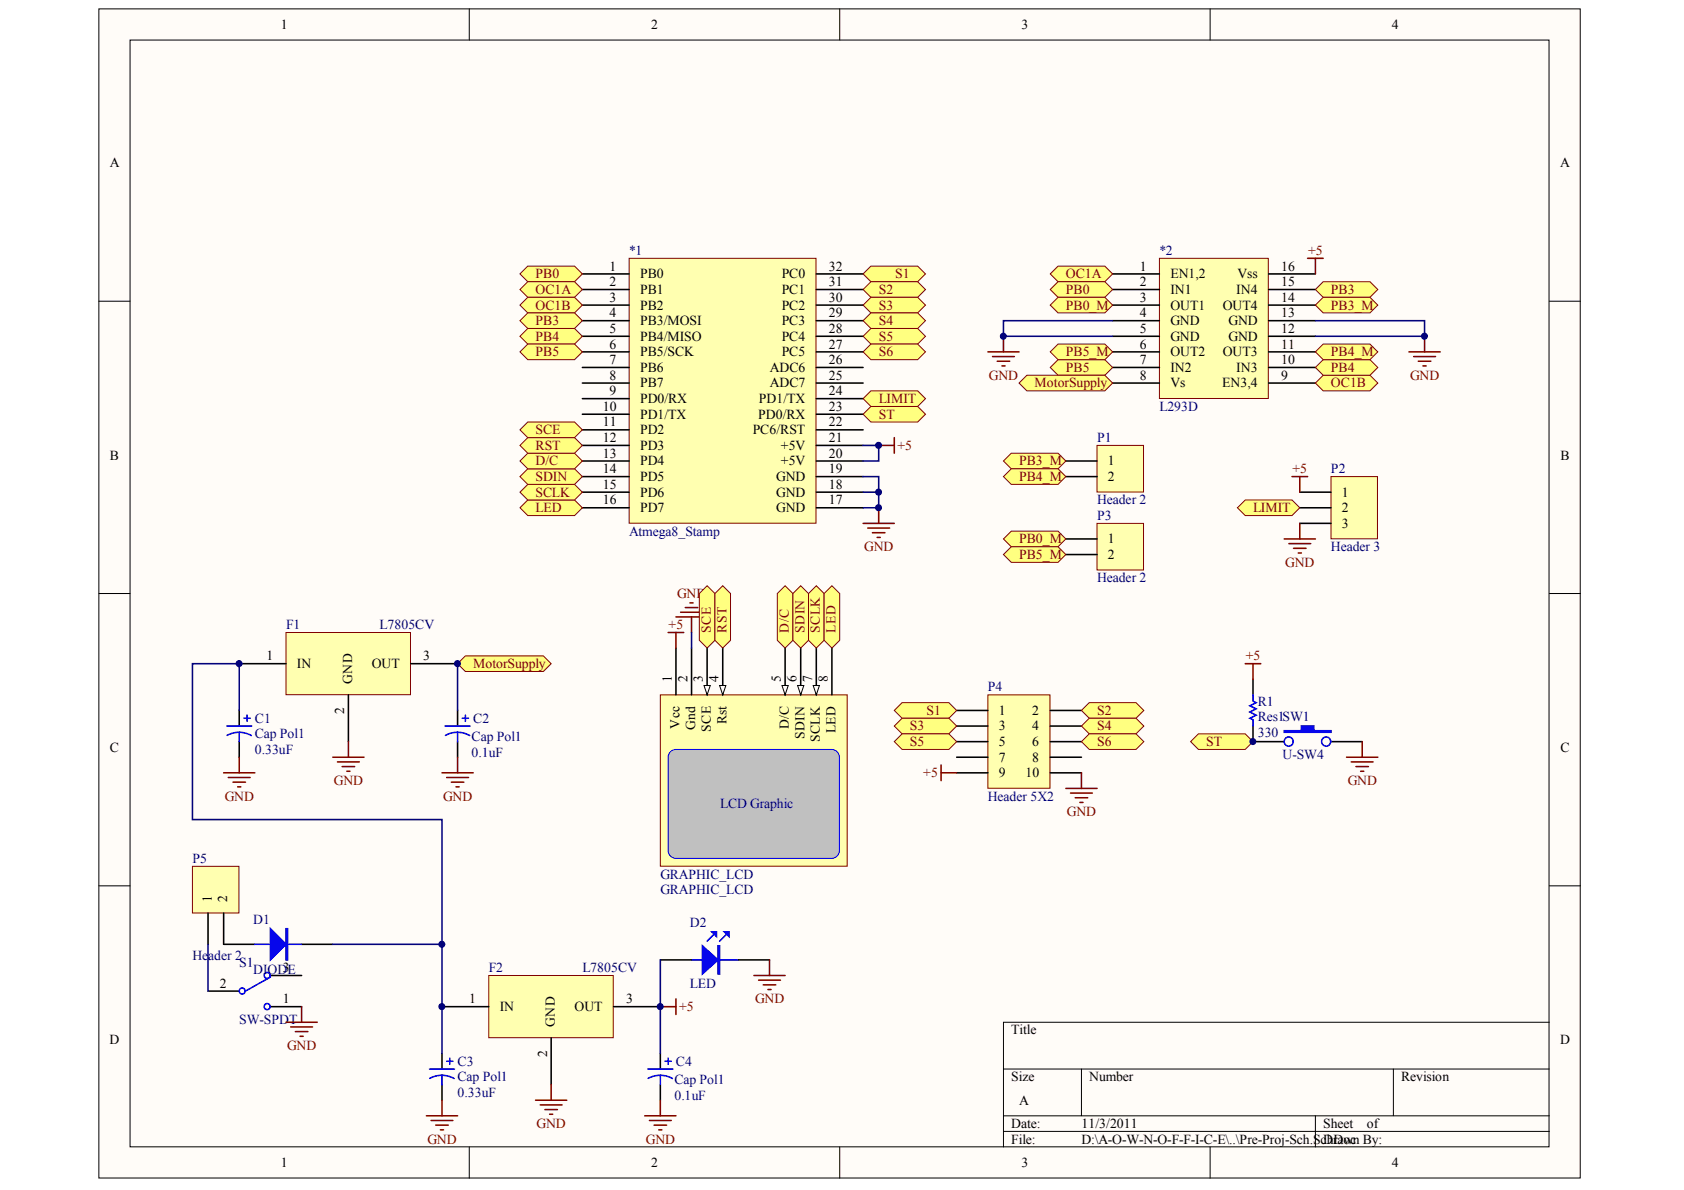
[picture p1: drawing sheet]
<svg xmlns="http://www.w3.org/2000/svg" width="297mm" height="210mm" viewBox="0 0 297 210" stroke-linecap="round" stroke-linejoin="round" font-family="sans-serif">
<g fill="#fffcf8" stroke="#000" stroke-width=".18">
<path d="M17.4 1.6h261.3v206.2h-261.3z"/>
<path d="M22.9 7.1h250.3v195.2h-250.3z"/>
</g>
<g fill="none" stroke="#000" stroke-width=".18">
<path d="M82.8 1.6v5.5M148.1 1.6v5.5M213.5 1.6v5.5M17.4 53.1h5.5M273.3 53.1h5.5M17.4 104.7h5.5M273.3 104.7h5.5M17.4 156.3h5.5M273.3 156.3h5.5M177 188.6h96.3M177 196.8h96.3M177 199.6h96.3"/>
<path d="M190.8 188.6v8.2M232 196.8v5.5M245.8 188.6v8.2M273.3 180.3h-96.3v22M82.8 202.3v5.5M148.1 202.3v5.5M213.5 202.3v5.5"/>
</g>
<path d="M111 45.6h32.9v46.7h-32.9z" fill="#ffffb0" stroke="#800000" stroke-width=".18"/>
<g fill="none" stroke="#000" stroke-width=".28">
<path d="M102.7 48.3h8.3M102.7 51.1h8.3M102.7 53.8h8.3M102.7 56.6h8.3M102.7 59.3h8.3M144 48.3h8.2M144 51.1h8.2M144 53.8h8.2M144 56.6h8.2M144 59.3h8.2M102.7 62.1h8.3M102.7 64.8h8.3"/>
<path d="M102.7 67.6h8.3M102.7 70.3h8.3M102.7 73.1h8.3M102.7 75.8h8.3M102.7 78.6h8.3M144 62.1h8.2M144 64.8h8.2M144 67.6h8.2M144 70.3h8.2M144 73.1h8.2M144 75.8h8.2M144 78.6h8.2"/>
<path d="M102.7 81.3h8.3M102.7 84.1h8.3M102.7 86.8h8.3M102.7 89.6h8.3M144 81.3h8.2M144 84.1h8.2M144 86.8h8.2M144 89.6h8.2"/>
</g>
<path d="M116.5 122.6h32.9v30.2h-32.9z" fill="#ffffb0" stroke="#800000" stroke-width=".18"/>
<path d="M118.1 132.8l.7-.5 .4-.1h27.5a1.38 1.38 0 0 1 1.4 1.4v16.4a1.37 1.37 0 0 1-1.4 1.4h-27.5a1.38 1.38 0 0 1-1.3-1.4v-16.4z" fill="#c0c0c0" stroke="#00f" stroke-width=".18"/>
<path d="M119.2 114.3v8.3M122 114.3v8.3M124.7 114.3v8.3" fill="none" stroke="#000" stroke-width=".28"/>
<path d="M124.2 120.9h1.1l-.6 1.7z" fill="#fffcf8" stroke="#000" stroke-width=".18"/>
<path d="M127.5 114.3v8.3" fill="none" stroke="#000" stroke-width=".28"/>
<path d="M126.9 120.9h1.1l-.5 1.7z" fill="#fffcf8" stroke="#000" stroke-width=".18"/>
<path d="M138.5 114.3v8.3" fill="none" stroke="#000" stroke-width=".28"/>
<path d="M137.9 120.9h1.1l-.5 1.7z" fill="#fffcf8" stroke="#000" stroke-width=".18"/>
<path d="M141.2 114.3v8.3" fill="none" stroke="#000" stroke-width=".28"/>
<path d="M140.7 120.9h1.1l-.6 1.7z" fill="#fffcf8" stroke="#000" stroke-width=".18"/>
<path d="M144 114.3v8.3" fill="none" stroke="#000" stroke-width=".28"/>
<path d="M143.4 120.9h1.1l-.5 1.7z" fill="#fffcf8" stroke="#000" stroke-width=".18"/>
<path d="M146.7 114.3v8.3" fill="none" stroke="#000" stroke-width=".28"/>
<path d="M155 78.6h2.7M157.7 77.2v2.7M117.9 111.6h2.7M119.2 111.6v2.7M119.2 108.8h5.5" fill="none" stroke="#800000" stroke-width=".28"/>
<path d="M122 111.6v2.7" fill="none" stroke="#000080" stroke-width=".28"/>
<g fill="#ffff80" stroke="#800000" stroke-width=".18">
<path d="M123.4 104.7l1.3-1.4 1.4 1.4v8.2l-1.4 1.4-1.3-1.4z" fill-rule="evenodd"/>
<path d="M126.1 104.7l1.4-1.4 1.4 1.4v8.2l-1.4 1.4-1.4-1.4z" fill-rule="evenodd"/>
<path d="M137.1 104.7l1.4-1.4 1.4 1.4v8.2l-1.4 1.4-1.4-1.4z" fill-rule="evenodd"/>
<path d="M139.9 104.7l1.3-1.4 1.4 1.4v8.2l-1.4 1.4-1.3-1.4z" fill-rule="evenodd"/>
<path d="M142.6 104.7l1.4-1.4 1.4 1.4v8.2l-1.4 1.4-1.4-1.4z" fill-rule="evenodd"/>
<path d="M145.4 104.7l1.3-1.4 1.4 1.4v8.2l-1.4 1.4-1.3-1.4z" fill-rule="evenodd"/>
</g>
<path d="M152.2 92.3h5.5M153.1 93.1h3.8M153.9 94h2.2M154.7 94.8h.6M155 89.6v2.7" fill="none" stroke="#800000" stroke-width=".28"/>
<path d="M152.2 78.6h2.8v2.7h-2.8M152.2 86.8h2.8v2.8h-2.8M152.2 84.1h2.8v2.7" fill="none" stroke="#000080" stroke-width=".28"/>
<g fill="#ffff80" stroke="#800000" stroke-width=".18">
<path d="M152.2 48.3l1.4-1.4h8.3l1.3 1.4-1.3 1.4h-8.3z" fill-rule="evenodd"/>
<path d="M152.2 51.1l1.4-1.4h8.3l1.3 1.4-1.3 1.3h-8.3z" fill-rule="evenodd"/>
<path d="M152.2 53.8l1.4-1.4h8.3l1.3 1.4-1.3 1.4h-8.3z" fill-rule="evenodd"/>
<path d="M152.2 56.6l1.4-1.4h8.3l1.3 1.4-1.3 1.3h-8.3z" fill-rule="evenodd"/>
<path d="M152.2 59.3l1.4-1.4h8.3l1.3 1.4-1.3 1.4h-8.3z" fill-rule="evenodd"/>
<path d="M152.2 62.1l1.4-1.4h8.3l1.3 1.4-1.3 1.3h-8.3z" fill-rule="evenodd"/>
<path d="M152.2 73.1l1.4-1.4h8.3l1.3 1.4-1.3 1.3h-8.3z" fill-rule="evenodd"/>
<path d="M152.2 70.3l1.4-1.4h8.3l1.3 1.4-1.3 1.4h-8.3z" fill-rule="evenodd"/>
<path d="M91.7 48.3l1.4-1.4h8.2l1.4 1.4-1.4 1.4h-8.2z" fill-rule="evenodd"/>
<path d="M91.7 51.1l1.4-1.4h8.2l1.4 1.4-1.4 1.3h-8.2z" fill-rule="evenodd"/>
<path d="M91.7 53.8l1.4-1.4h8.2l1.4 1.4-1.4 1.4h-8.2z" fill-rule="evenodd"/>
<path d="M91.7 56.6l1.4-1.4h8.2l1.4 1.4-1.4 1.3h-8.2z" fill-rule="evenodd"/>
<path d="M91.7 59.3l1.4-1.4h8.2l1.4 1.4-1.4 1.4h-8.2z" fill-rule="evenodd"/>
<path d="M91.7 62.1l1.4-1.4h8.2l1.4 1.4-1.4 1.3h-8.2z" fill-rule="evenodd"/>
<path d="M91.7 89.6l1.4-1.4h8.2l1.4 1.4-1.4 1.3h-8.2z" fill-rule="evenodd"/>
<path d="M91.7 86.8l1.4-1.4h8.2l1.4 1.4-1.4 1.4h-8.2z" fill-rule="evenodd"/>
<path d="M91.7 84.1l1.4-1.4h8.2l1.4 1.4-1.4 1.3h-8.2z" fill-rule="evenodd"/>
<path d="M91.7 81.3l1.4-1.4h8.2l1.4 1.4-1.4 1.4h-8.2z" fill-rule="evenodd"/>
<path d="M91.7 78.6l1.4-1.4h8.2l1.4 1.4-1.4 1.3h-8.2z" fill-rule="evenodd"/>
<path d="M91.7 75.8l1.4-1.4h8.2l1.4 1.4-1.4 1.4h-8.2z" fill-rule="evenodd"/>
</g>
<path d="M174.2 122.6h11v16.4h-11z" fill="#ffffb0" stroke="#800000" stroke-width=".18"/>
<path d="M168.7 125.3h5.5M168.7 128.1h5.5M168.7 130.8h5.5M168.7 133.6h5.5M168.7 136.3h5.5M185.3 125.3h5.5M185.3 128.1h5.5M185.3 130.8h5.5M185.3 133.6h5.5M185.3 136.3h5.5" fill="none" stroke="#000" stroke-width=".28"/>
<g fill="#ffff80" stroke="#800000" stroke-width=".18">
<path d="M157.7 125.3l1.4-1.4h8.3l1.3 1.4-1.3 1.4h-8.3z" fill-rule="evenodd"/>
<path d="M190.8 125.3l1.3-1.4h8.3l1.4 1.4-1.4 1.4h-8.3z" fill-rule="evenodd"/>
<path d="M157.7 128.1l1.4-1.4h8.3l1.3 1.4-1.3 1.3h-8.3z" fill-rule="evenodd"/>
<path d="M190.8 128.1l1.3-1.4h8.3l1.4 1.4-1.4 1.3h-8.3z" fill-rule="evenodd"/>
<path d="M157.7 130.8l1.4-1.4h8.3l1.3 1.4-1.3 1.4h-8.3z" fill-rule="evenodd"/>
<path d="M190.8 130.8l1.3-1.4h8.3l1.4 1.4-1.4 1.4h-8.3z" fill-rule="evenodd"/>
</g>
<path d="M166 134.9v2.8M166 136.3h2.7M188 139.1h5.5M188.8 139.9h3.9M190.8 136.3v2.8M189.7 140.7h2.2M190.5 141.5h.5" fill="none" stroke="#800000" stroke-width=".28"/>
<path d="M204.5 45.6h19.2v24.7h-19.2z" fill="#ffffb0" stroke="#800000" stroke-width=".18"/>
<g fill="none" stroke="#000" stroke-width=".28">
<path d="M196.3 48.3h8.2M196.3 51.1h8.2M196.3 53.8h8.2M196.3 56.6h8.2M196.3 59.3h8.2M223.8 48.3h8.2M223.8 51.1h8.2M223.8 53.8h8.2M223.8 56.6h8.2M223.8 59.3h8.2M196.3 62.1h8.2M196.3 64.8h8.2"/>
<path d="M196.3 67.6h8.2M223.8 62.1h8.2M223.8 64.8h8.2M223.8 67.6h8.2"/>
</g>
<g fill="#ffff80" stroke="#800000" stroke-width=".18">
<path d="M185.3 48.3l1.3-1.4h8.3l1.4 1.4-1.4 1.4h-8.3z" fill-rule="evenodd"/>
<path d="M232 67.6l1.4-1.4h8.3l1.3 1.4-1.3 1.3h-8.3z" fill-rule="evenodd"/>
<path d="M185.3 51.1l1.3-1.4h8.3l1.4 1.4-1.4 1.3h-8.3z" fill-rule="evenodd"/>
<path d="M232 51.1l1.4-1.4h8.3l1.3 1.4-1.3 1.3h-8.3z" fill-rule="evenodd"/>
<path d="M232 64.8l1.4-1.4h8.3l1.3 1.4-1.3 1.4h-8.3z" fill-rule="evenodd"/>
<path d="M185.3 64.8l1.3-1.4h8.3l1.4 1.4-1.4 1.4h-8.3z" fill-rule="evenodd"/>
</g>
<path d="M177 59.3v2.8M230.6 45.6h2.8M232 45.6v2.7M251.3 59.3v2.8M174.2 62.1h5.6M175.1 62.9h3.8M175.9 63.7h2.2M176.7 64.5h.6M248.5 62.1h5.5M249.4 62.9h3.8M250.2 63.7h2.2M251 64.5h.6" fill="none" stroke="#800000" stroke-width=".28"/>
<path d="M196.3 56.6h-19.3v2.7h19.3M232 56.6h19.3v2.7h-19.3" fill="none" stroke="#000080" stroke-width=".28"/>
<path d="M193.5 78.6h8.2v8.2h-8.2z" fill="#ffffb0" stroke="#800000" stroke-width=".18"/>
<path d="M188 81.3h5.5M188 84.1h5.5" fill="none" stroke="#000" stroke-width=".28"/>
<path d="M193.5 92.3h8.2v8.2h-8.2z" fill="#ffffb0" stroke="#800000" stroke-width=".18"/>
<path d="M188 95.1h5.5M188 97.8h5.5" fill="none" stroke="#000" stroke-width=".28"/>
<g fill="#ffff80" stroke="#800000" stroke-width=".18">
<path d="M185.3 53.8l1.3-1.4h8.3l1.4 1.4-1.4 1.4h-8.3z" fill-rule="evenodd"/>
<path d="M232 53.8l1.4-1.4h8.3l1.3 1.4-1.3 1.4h-8.3z" fill-rule="evenodd"/>
<path d="M232 62.1l1.4-1.4h8.3l1.3 1.4-1.3 1.3h-8.3z" fill-rule="evenodd"/>
<path d="M185.3 62.1l1.3-1.4h8.3l1.4 1.4-1.4 1.3h-8.3z" fill-rule="evenodd"/>
<path d="M177 95.1l1.4-1.4h8.2l1.4 1.4-1.4 1.3h-8.2z" fill-rule="evenodd"/>
<path d="M177 81.3l1.4-1.4h8.2l1.4 1.4-1.4 1.4h-8.2z" fill-rule="evenodd"/>
<path d="M177 84.1l1.4-1.4h8.2l1.4 1.4-1.4 1.3h-8.2z" fill-rule="evenodd"/>
<path d="M177 97.8l1.4-1.4h8.2l1.4 1.4-1.4 1.4h-8.2z" fill-rule="evenodd"/>
</g>
<g fill="none" stroke="#00f" stroke-width=".28">
<path d="M47.7 172.3l-4.4 2.5"/>
<circle cx="42.7" cy="174.8" r=".53"/>
<circle cx="47.1" cy="172.1" r=".53"/>
<circle cx="47.1" cy="177.6" r=".53"/>
</g>
<path d="M36.7 174.8h5.5M47.7 172.1h5.5M47.7 177.6h5.5" fill="none" stroke="#000" stroke-width=".28"/>
<path d="M33.9 152.8h8.2v8.2h-8.2z" fill="#ffffb0" stroke="#800000" stroke-width=".18"/>
<path d="M36.7 161.1v5.5M39.4 161.1v5.5" fill="none" stroke="#000" stroke-width=".28"/>
<path d="M53.2 177.6v2.7M50.5 180.3h5.5M51.3 181.1h3.8M52.1 182h2.2M52.9 182.8h.6" fill="none" stroke="#800000" stroke-width=".28"/>
<path d="M36.7 166.6v8.2" fill="none" stroke="#000080" stroke-width=".28"/>
<path d="M86.2 172.1h22v10.9h-22z" fill="#ffffb0" stroke="#800000" stroke-width=".18"/>
<path d="M78 177.6h8.2M108.2 177.6h8.3M78 185.8v2.8M78 191.3v2.8M97.2 183.1v8.2M116.5 185.8v2.8M116.5 191.3v2.8" fill="none" stroke="#000" stroke-width=".28"/>
<path d="M75.8 188.6h4.4M78 189.7l.8 .1 1.3 .4M78 189.7l-.9 .1-1.3 .4M78 189.7v1.6M78.8 187.2h1.1M79.3 186.6v1.1M114.3 188.6h4.4M116.5 189.7l.9 .1 1.2 .4M116.5 189.7l-.9 .1-1.3 .4M116.5 189.7v1.6M117.3 187.2h1.1M117.9 186.6v1.1" fill="none" stroke="#00f" stroke-width=".28"/>
<g fill="none" stroke="#800000" stroke-width=".28">
<path d="M116.5 177.6h2.7M119.2 176.2v2.7M75.2 196.8h5.5M76 197.6h3.9M76.9 198.5h2.2M77.7 199.3h.5M78 194.1v2.7M94.5 194.1h5.5M95.3 194.9h3.8M96.1 195.7h2.2M96.9 196.5h.6M97.2 191.3v2.8"/>
<path d="M113.7 196.8h5.5M114.6 197.6h3.8M115.4 198.5h2.2M116.2 199.3h.6M116.5 194.1v2.7"/>
</g>
<path d="M234.8 84.1h8.2v10.9h-8.2z" fill="#ffffb0" stroke="#800000" stroke-width=".18"/>
<path d="M229.3 86.8h5.5M229.3 89.6h5.5M229.3 92.3h5.5" fill="none" stroke="#000" stroke-width=".28"/>
<path d="M218.3 89.6l1.3-1.4h8.3l1.4 1.4-1.4 1.3h-8.3z" fill-rule="evenodd" fill="#ffff80" stroke="#800000" stroke-width=".18"/>
<path d="M226.5 95.1h5.5M227.3 95.9h3.9M227.9 84.1h2.7M228.2 96.7h2.2M229 97.5h.5M229.3 84.1v2.7M229.3 92.3v2.8" fill="none" stroke="#800000" stroke-width=".28"/>
<path d="M210 130.8l1.4-1.4h8.2l1.4 1.4-1.4 1.4h-8.2z" fill-rule="evenodd" fill="#ffff80" stroke="#800000" stroke-width=".18"/>
<path d="M221 119.8v2.8M221 128.1v2.7h5.5M234.8 130.8h5.5M39.4 166.6h5.5M53.2 166.6h5.5" fill="none" stroke="#000" stroke-width=".28"/>
<g fill="#00f" stroke="#00f" stroke-width=".28">
<path d="M47.7 163.8l2.8 2.8-2.8 2.7z"/>
<path d="M226.5 128.9h3v-.8h2.2v.8h3.1v.3h-8.3z" fill-rule="evenodd"/>
<path d="M50.5 163.8h.2v5.5h-.2z" fill-rule="evenodd"/>
</g>
<g fill="none" stroke="#00f" stroke-width=".28">
<path d="M221 122.6v1.1l.6 .2-1.1 .6 1.1 .5-1.1 .6 1.1 .5-1.1 .6 .5 .3v1.1M44.9 166.6h8.3"/>
<circle cx="227.3" cy="130.8" r=".8"/>
<circle cx="233.9" cy="130.8" r=".8"/>
</g>
<path d="M219.6 117.1h2.8M221 117.1v2.7M237.5 133.6h5.5M238.3 134.4h3.9M239.2 135.2h2.2M240 136h.5M240.3 130.8v2.8" fill="none" stroke="#800000" stroke-width=".28"/>
<path d="M58.7 166.6h19.3v19.2" fill="none" stroke="#000080" stroke-width=".28"/>
<path d="M50.5 111.6h21.9v10.9h-21.9z" fill="#ffffb0" stroke="#800000" stroke-width=".18"/>
<path d="M42.2 117.1h8.3M72.5 117.1h8.2M42.2 125.3v2.8M42.2 130.8v2.8M61.5 122.6v8.2M80.7 125.3v2.8M80.7 130.8v2.8" fill="none" stroke="#000" stroke-width=".28"/>
<path d="M40 128.1h4.4M42.2 129.2l1.3 .2 .8 .3M42.2 129.2l-.9 .1-1.2 .4M42.2 129.2v1.6M43 126.7h1.1M43.6 126.1v1.1M78.5 128.1h4.4M80.7 129.2l1.3 .2 .8 .3M80.7 129.2l-1.3 .2-.8 .3M80.7 129.2v1.6M81.5 126.7h1.1M82.1 126.1v1.1" fill="none" stroke="#00f" stroke-width=".28"/>
<g fill="none" stroke="#800000" stroke-width=".28">
<path d="M39.4 136.3h5.5M40.3 137.1h3.8M41.1 138h2.2M41.9 138.8h.6M42.2 133.6v2.7M58.7 133.6h5.5M59.5 134.4h3.9M60.4 135.2h2.2M61.2 136h.5M61.5 130.8v2.8M78 136.3h5.5M78.8 137.1h3.8"/>
<path d="M79.6 138h2.2M80.4 138.8h.6M80.7 133.6v2.7"/>
</g>
<path d="M80.7 117.1v8.2" fill="none" stroke="#000080" stroke-width=".28"/>
<g fill="#ffff80" stroke="#800000" stroke-width=".18">
<path d="M80.7 117.1l1.4-1.4h13.7l1.4 1.4-1.4 1.3h-13.7z" fill-rule="evenodd"/>
<path d="M179.8 67.6l1.3-1.4h13.8l1.4 1.4-1.4 1.3h-13.8z" fill-rule="evenodd"/>
</g>
<path d="M42.2 125.3v-8.2h-8.3v27.5h44.1v22M116.5 169.3v16.5" fill="none" stroke="#000080" stroke-width=".28"/>
<path d="M122 169.3h8.2M125.8 164.9l-1.1 1.1M128 164.9l-1.1 1.1" fill="none" stroke="#00f" stroke-width=".28"/>
<g fill="#00f" stroke="#00f" stroke-width=".28">
<path d="M123.9 166.8l2.8 2.5-2.8 2.5z"/>
<path d="M127.8 164.4h.8v.8z"/>
<path d="M125.6 164.4h.8v.8z"/>
<path d="M126.7 166.8h.2v5h-.2z" fill-rule="evenodd"/>
</g>
<path d="M116.5 169.3h5.5M130.2 169.3h5.5" fill="none" stroke="#000" stroke-width=".28"/>
<path d="M133 172.1h5.5M133.8 172.9h3.9M134.6 173.7h2.2M135.5 174.5h.5M135.7 169.3v2.8" fill="none" stroke="#800000" stroke-width=".28"/>
<g fill="#000080" stroke="#000080" stroke-width=".18">
<circle cx="42.2" cy="117.1" r=".53"/>
<circle cx="77.9" cy="177.6" r=".53"/>
<circle cx="77.9" cy="166.6" r=".53"/>
<circle cx="80.7" cy="117.1" r=".53"/>
<circle cx="116.4" cy="177.6" r=".53"/>
<circle cx="155" cy="89.6" r=".53"/>
<circle cx="155" cy="86.8" r=".53"/>
<circle cx="155" cy="78.6" r=".53"/>
<circle cx="177" cy="59.3" r=".53"/>
<circle cx="221" cy="130.8" r=".53"/>
<circle cx="251.2" cy="59.3" r=".53"/>
</g>
<text font-size="10.9" fill="#800000" x="123.5" y="110.9">POSCE</text>
<g font-size="2.4">
<text x="49.5" y="5.1">1</text>
<text x="114.9" y="5.1">2</text>
<text x="180.2" y="5.1">3</text>
<text x="245.5" y="5.1">4</text>
<text x="19.4" y="29.5">A</text>
<text x="275.2" y="29.5">A</text>
<text x="107.5" y="47.7">1</text>
<text x="146.2" y="47.7">32</text>
<text x="201.1" y="47.7">1</text>
<text x="226" y="47.7">16</text>
<text x="107.5" y="50.5">2</text>
<text x="107.5" y="53.2">3</text>
<text x="112.9" y="49.1">PB0</text>
<text x="112.9" y="51.8">PB1</text>
<text x="137.9" y="51.8">PC1</text>
<text x="137.9" y="49.1">PC0</text>
<text x="146.2" y="53.2">30</text>
<text x="146.2" y="50.5">31</text>
<text x="201.1" y="50.5">2</text>
<text x="201.1" y="53.2">3</text>
<text x="206.4" y="49.1">EN1,2</text>
<text x="206.4" y="51.8">IN1</text>
<text x="218.1" y="51.8">IN4</text>
<text x="218.3" y="49.1">Vss</text>
<text x="226" y="53.2">14</text>
<text x="226" y="50.5">15</text>
<text x="107.5" y="56">4</text>
<text x="107.5" y="58.7">5</text>
<text x="112.9" y="54.6">PB2</text>
<text x="112.9" y="57.3">PB3/MOSI</text>
<text x="137.9" y="57.3">PC3</text>
<text x="137.9" y="54.6">PC2</text>
<text x="146.2" y="58.7">28</text>
<text x="146.2" y="56">29</text>
<text x="201.1" y="56">4</text>
<text x="201.1" y="58.7">5</text>
<text x="206.4" y="54.6">OUT1</text>
<text x="206.4" y="57.3">GND</text>
<text x="215.7" y="54.6">OUT4</text>
<text x="216.7" y="57.3">GND</text>
<text x="226" y="58.7">12</text>
<text x="226" y="56">13</text>
<text x="107.5" y="61.5">6</text>
<text x="107.5" y="64.2">7</text>
<text x="112.9" y="60.1">PB4/MISO</text>
<text x="112.9" y="62.8">PB5/SCK</text>
<text x="112.9" y="65.6">PB6</text>
<text x="135.8" y="65.6">ADC6</text>
<text x="137.9" y="62.8">PC5</text>
<text x="137.9" y="60.1">PC4</text>
<text x="146.2" y="64.2">26</text>
<text x="146.2" y="61.5">27</text>
<text x="201.1" y="61.5">6</text>
<text x="201.1" y="64.2">7</text>
<text x="206.4" y="60.1">GND</text>
<text x="206.4" y="62.8">OUT2</text>
<text x="206.4" y="65.6">IN2</text>
<text x="215.7" y="62.8">OUT3</text>
<text x="216.7" y="60.1">GND</text>
<text x="218.1" y="65.6">IN3</text>
<text x="226" y="64.2">10</text>
<text x="226" y="61.5">11</text>
<text x="107.5" y="67">8</text>
<text x="107.5" y="69.7">9</text>
<text x="112.9" y="68.3">PB7</text>
<text x="112.9" y="71.1">PD0/RX</text>
<text x="133.9" y="71.1">PD1/TX</text>
<text x="135.8" y="68.3">ADC7</text>
<text x="146.2" y="69.7">24</text>
<text x="146.2" y="67">25</text>
<text x="201.1" y="67">8</text>
<text x="206.4" y="68.3">Vs</text>
<text x="215.6" y="68.3">EN3,4</text>
<text x="226" y="67">9</text>
<text x="106.3" y="72.5">10</text>
<text x="106.3" y="75.2">11</text>
<text x="106.3" y="78">12</text>
<text x="112.9" y="73.8">PD1/TX</text>
<text x="112.9" y="76.6">PD2</text>
<text x="132.8" y="76.6">PC6/RST</text>
<text x="133.8" y="73.8">PD0/RX</text>
<text x="146.2" y="78">21</text>
<text x="146.2" y="75.2">22</text>
<text x="146.2" y="72.5">23</text>
<text x="19.4" y="81.1">B</text>
<text x="106.3" y="80.7">13</text>
<text x="106.3" y="83.5">14</text>
<text x="112.9" y="79.3">PD3</text>
<text x="112.9" y="82.1">PD4</text>
<text x="137.7" y="82.1">+5V</text>
<text x="137.7" y="79.3">+5V</text>
<text x="146.2" y="83.5">19</text>
<text x="146.2" y="80.7">20</text>
<text x="195.4" y="82.1">1</text>
<text x="275.2" y="81.1">B</text>
<text x="106.3" y="86.2">15</text>
<text x="106.3" y="89">16</text>
<text x="112.9" y="84.8">PD5</text>
<text x="112.9" y="87.6">PD6</text>
<text x="136.9" y="87.6">GND</text>
<text x="136.9" y="84.8">GND</text>
<text x="146.2" y="86.2">18</text>
<text x="146.2" y="89">17</text>
<text x="195.4" y="84.8">2</text>
<text x="236.7" y="87.6">1</text>
<text x="112.9" y="90.3">PD7</text>
<text x="136.9" y="90.3">GND</text>
<text x="195.4" y="95.8">1</text>
<text x="236.7" y="90.3">2</text>
<text x="236.7" y="93.1">3</text>
<text x="195.4" y="98.6">2</text>
<text x="47" y="116.5">1</text>
<text x="52.4" y="117.8">IN</text>
<text x="65.6" y="117.8">OUT</text>
<text x="74.7" y="116.5">3</text>
<text x="62.1" y="120.6" transform="rotate(-90 62.1 120.6)">GND</text>
<text x="118.5" y="120.4" transform="rotate(-90 118.5 120.4)">1</text>
<text x="121.2" y="120.4" transform="rotate(-90 121.2 120.4)">2</text>
<text x="124" y="120.4" transform="rotate(-90 124 120.4)">3</text>
<text x="126.8" y="120.4" transform="rotate(-90 126.8 120.4)">4</text>
<text x="137.8" y="120.4" transform="rotate(-90 137.8 120.4)">5</text>
<text x="140.5" y="120.4" transform="rotate(-90 140.5 120.4)">6</text>
<text x="143.3" y="120.4" transform="rotate(-90 143.3 120.4)">7</text>
<text x="146" y="120.4" transform="rotate(-90 146 120.4)">8</text>
<text x="60.7" y="126" transform="rotate(-90 60.7 126)">2</text>
<text x="119.9" y="128.5" transform="rotate(-90 119.9 128.5)">Vcc</text>
<text x="122.6" y="128.8" transform="rotate(-90 122.6 128.8)">Gnd</text>
<text x="125.4" y="129.1" transform="rotate(-90 125.4 129.1)">SCE</text>
<text x="128.1" y="127.8" transform="rotate(-90 128.1 127.8)">Rst</text>
<text x="139.1" y="128.6" transform="rotate(-90 139.1 128.6)">D/C</text>
<text x="141.9" y="130.3" transform="rotate(-90 141.9 130.3)">SDIN</text>
<text x="144.6" y="130.9" transform="rotate(-90 144.6 130.9)">SCLK</text>
<text x="147.4" y="129.3" transform="rotate(-90 147.4 129.3)">LED</text>
<text x="176.2" y="126.1">1</text>
<text x="176.2" y="128.8">3</text>
<text x="176.2" y="131.6">5</text>
<text x="182.1" y="126.1">2</text>
<text x="182.1" y="128.8">4</text>
<text x="182.1" y="131.6">6</text>
<text x="19.4" y="132.6">C</text>
<text x="176.2" y="134.3">7</text>
<text x="176.2" y="137.1">9</text>
<text x="180.9" y="137.1">10</text>
<text x="182.1" y="134.3">8</text>
<text x="275.2" y="132.6">C</text>
<text x="37.3" y="159.1" transform="rotate(-90 37.3 159.1)">1</text>
<text x="40.1" y="159.1" transform="rotate(-90 40.1 159.1)">2</text>
<text x="49.9" y="171.5">3</text>
<text x="38.8" y="174.2">2</text>
<text x="49.9" y="177">1</text>
<text x="82.8" y="177">1</text>
<text x="88.1" y="178.3">IN</text>
<text x="101.3" y="178.3">OUT</text>
<text x="110.4" y="177">3</text>
<text x="19.3" y="184.2">D</text>
<text x="97.9" y="181.1" transform="rotate(-90 97.9 181.1)">GND</text>
<text x="178.4" y="182.5">Title</text>
<text x="275.2" y="184.2">D</text>
<text x="96.5" y="186.5" transform="rotate(-90 96.5 186.5)">2</text>
<text x="178.4" y="190.7">Size</text>
<text x="192.1" y="190.7">Number</text>
<text x="247.2" y="190.7">Revision</text>
<text x="179.8" y="194.8">A</text>
<text x="178.4" y="199">Date:</text>
<text x="178.4" y="201.7">File:</text>
<text x="190.8" y="199">11/3/2011</text>
<text x="190.8" y="201.7">D:\A-O-W-N-O-F-F-I-C-E\..\Pre-Proj-Sch.ScDrawn By:</text>
<text x="233.4" y="199">Sheet</text>
<text x="234" y="201.7">hDoc</text>
<text x="241.1" y="199">of</text>
<text x="49.5" y="205.8">1</text>
<text x="114.9" y="205.8">2</text>
<text x="180.2" y="205.8">3</text>
<text x="245.5" y="205.8">4</text>
</g>
<g font-size="2.4" fill="#000080">
<text x="111" y="45">*1</text>
<text x="204.5" y="45">*2</text>
<text x="193.5" y="78">P1</text>
<text x="204.5" y="72.5">L293D</text>
<text x="234.8" y="83.5">P2</text>
<text x="193.5" y="89">Header 2</text>
<text x="111" y="94.5">Atmega8_Stamp</text>
<text x="193.5" y="91.7">P3</text>
<text x="234.8" y="97.2">Header 3</text>
<text x="193.5" y="102.7">Header 2</text>
<text x="50.5" y="111">F1</text>
<text x="67" y="111">L7805CV</text>
<text x="174.2" y="122">P4</text>
<text x="221.8" y="124.4">R1</text>
<text x="44.9" y="127.5">C1</text>
<text x="44.9" y="130.2">Cap Pol1</text>
<text x="83.2" y="130.8">Cap Pol1</text>
<text x="83.5" y="127.5">C2</text>
<text x="221.8" y="129.9">330</text>
<text x="221.8" y="127.2">Res1SW1</text>
<text x="44.9" y="133">0.33uF</text>
<text x="83.2" y="133.5">0.1uF</text>
<text x="226.2" y="133.8">U-SW4</text>
<text x="127" y="142.6">LCD Graphic</text>
<text x="174.2" y="141.2">Header 5X2</text>
<text x="33.9" y="152.2">P5</text>
<text x="116.5" y="155">GRAPHIC_LCD</text>
<text x="116.5" y="157.7">GRAPHIC_LCD</text>
<text x="44.7" y="162.9">D1</text>
<text x="121.7" y="163.5">D2</text>
<text x="33.9" y="169.3">He</text>
<text x="36.7" y="169.3">ader 2</text>
<text x="42.2" y="170.6">S1</text>
<text x="44.7" y="171.7">DIODE</text>
<text x="86.2" y="171.5">F2</text>
<text x="102.7" y="171.5">L7805CV</text>
<text x="121.7" y="174.2">LED</text>
<text x="42.2" y="180.5">SW-SPDT</text>
<text x="80.7" y="188">C3</text>
<text x="80.7" y="190.7">Cap Pol1</text>
<text x="119" y="191.3">Cap Pol1</text>
<text x="119.2" y="188">C4</text>
<text x="80.7" y="193.5">0.33uF</text>
<text x="119" y="194">0.1uF</text>
</g>
<g font-size="2.4" fill="#800000">
<text x="230.7" y="45">+5</text>
<text x="94.5" y="49.1">PB0</text>
<text x="94.5" y="51.8">OC1A</text>
<text x="155" y="51.8">S2</text>
<text x="157.9" y="49.1">S1</text>
<text x="188" y="49.1">OC1A</text>
<text x="188" y="51.8">PB0</text>
<text x="234.8" y="51.8">PB3</text>
<text x="94.5" y="54.6">OC1B</text>
<text x="94.5" y="57.3">PB3</text>
<text x="155" y="54.6">S3</text>
<text x="155" y="57.3">S4</text>
<text x="188" y="54.6">PB0_M</text>
<text x="234.8" y="54.6">PB3_M</text>
<text x="94.5" y="60.1">PB4</text>
<text x="94.5" y="62.8">PB5</text>
<text x="155" y="60.1">S5</text>
<text x="155" y="62.8">S6</text>
<text x="188" y="65.6">PB5</text>
<text x="188" y="62.8">PB5_M</text>
<text x="234.8" y="65.6">PB4</text>
<text x="234.8" y="62.8">PB4_M</text>
<text x="155" y="71.1">LIMIT</text>
<text x="174.4" y="67">GND</text>
<text x="182.5" y="68.3">MotorSupply</text>
<text x="234.8" y="68.3">OC1B</text>
<text x="248.7" y="67">GND</text>
<text x="94.5" y="76.6">SCE</text>
<text x="155" y="73.8">ST</text>
<text x="94.5" y="82.1">D/C</text>
<text x="94.5" y="79.3">RST</text>
<text x="158.3" y="79.3">+5</text>
<text x="179.8" y="82.1">PB3_M</text>
<text x="228" y="83.5">+5</text>
<text x="94.5" y="87.6">SCLK</text>
<text x="94.5" y="84.8">SDIN</text>
<text x="179.8" y="84.8">PB4_M</text>
<text x="94.5" y="90.3">LED</text>
<text x="179.8" y="95.8">PB0_M</text>
<text x="221" y="90.3">LIMIT</text>
<text x="152.4" y="97.2">GND</text>
<text x="179.8" y="98.6">PB5_M</text>
<text x="226.7" y="100">GND</text>
<text x="119.4" y="105.5">GND</text>
<text x="117.9" y="111">+5</text>
<text x="125.4" y="111.6" transform="rotate(-90 125.4 111.6)">SCE</text>
<text x="128.1" y="111.6" transform="rotate(-90 128.1 111.6)">RST</text>
<text x="139.1" y="111.6" transform="rotate(-90 139.1 111.6)">D/C</text>
<text x="141.9" y="111.6" transform="rotate(-90 141.9 111.6)">SDIN</text>
<text x="144.6" y="111.6" transform="rotate(-90 144.6 111.6)">SCLK</text>
<text x="147.4" y="111.6" transform="rotate(-90 147.4 111.6)">LED</text>
<text x="83.5" y="117.8">MotorSupply</text>
<text x="219.7" y="116.5">+5</text>
<text x="160.5" y="128.8">S3</text>
<text x="160.5" y="131.6">S5</text>
<text x="163.4" y="126.1">S1</text>
<text x="193.5" y="126.1">S2</text>
<text x="193.5" y="128.8">S4</text>
<text x="193.5" y="131.6">S6</text>
<text x="212.8" y="131.6">ST</text>
<text x="162.9" y="137.1">+5</text>
<text x="39.6" y="141.2">GND</text>
<text x="58.9" y="138.5">GND</text>
<text x="78.2" y="141.2">GND</text>
<text x="188.2" y="144">GND</text>
<text x="237.7" y="138.5">GND</text>
<text x="119.8" y="178.3">+5</text>
<text x="133.2" y="177">GND</text>
<text x="50.6" y="185.2">GND</text>
<text x="75.4" y="201.7">GND</text>
<text x="94.7" y="199">GND</text>
<text x="113.9" y="201.7">GND</text>
</g>
</svg>
